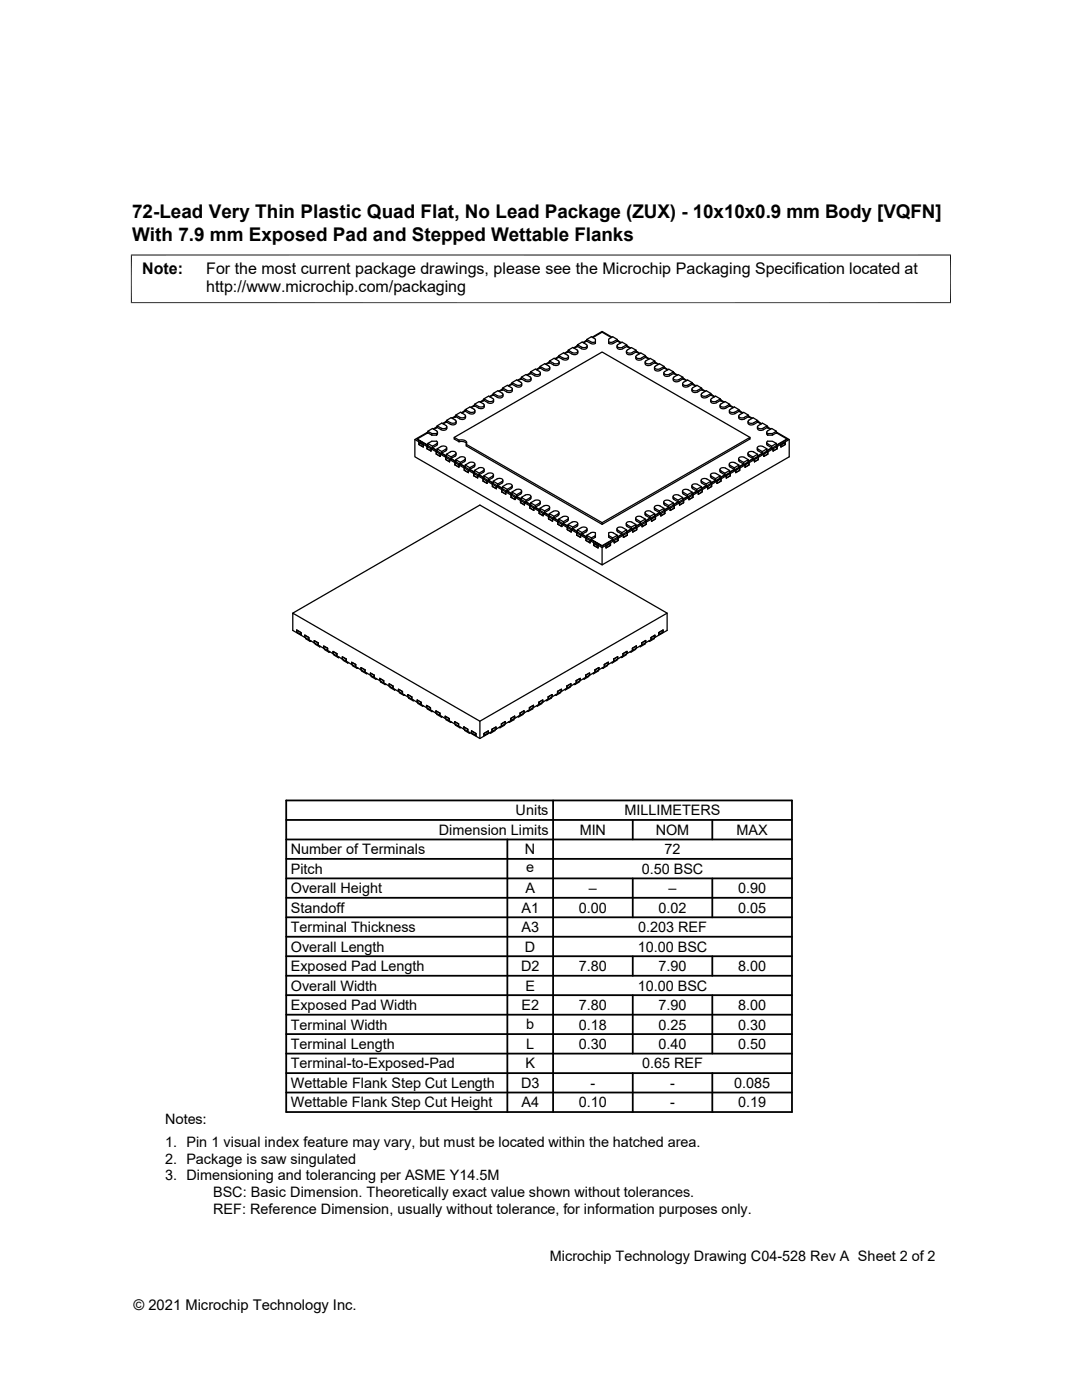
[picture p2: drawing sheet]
<svg xmlns="http://www.w3.org/2000/svg" width="216mm" height="279mm" viewBox="0 0 216 279" stroke-linecap="round" stroke-linejoin="round" font-family="sans-serif">
<g fill="none" stroke="#000" stroke-width=".25">
<path d="M96.5 80h.1M96.5 80l-.1-.2-.6 .4M96.6 79.9l-.7 .4M96.6 79.8l-.1 .2M96.6 79.6v.3M96.6 79.6l.9-.5 .8 .4 .2 .3a.74 .74 0 0 1-1.1 .3zM96.6 79.9l.8 .5M98.3 78.9h.1M98.3 78.9v-.1l-.7 .3M98.4 78.8l-.6 .4M98.4 78.8l.8 .5M98.4 78.7l-.1 .2"/>
<path d="M98.5 79.8v.3a.73 .73 0 0 1-1.1 .3M100.2 78.4l.2 .3a.74 .74 0 0 1-1.2 .3l-.8-.5M100.2 78.4l-.8-.4-1 .5v.3M100.2 77.8h.1M100.2 77.8l-.1-.1-.6 .4M100.3 77.8l-.6 .3M100.3 77.6l-.2 .1 .1 .1M100.3 77.4v.4M100.4 78.7a.7 .7 0 0 1-.4 .7 .7 .7 0 0 1-.8-.1M102 77.3l.2 .3a.74 .74 0 0 1-1.1 .3l-.8-.5 .9-.5 .8 .5M102.1 76.7h.1M102.1 76.7l-.1-.1-.6 .4"/>
<path d="M102.2 76.7l-.7 .3M102.2 76.7l.8 .4M102.2 76.5l-.1 .2M102.2 76.3l.8 .5a.67 .67 0 0 0 1.1-.4l-1-.6-.9 .5v.4M102.2 77.6v.4a.73 .73 0 0 1-1.1 .2l-.8-.4M103.9 75.6h.1M103.9 75.6v-.1l-.6 .4M104 75.6l-.6 .4M104 75.6v-.3l1-.6 .8 .5 .2 .3a.74 .74 0 0 1-1.2 .3M104 75.5l-.1 .1M104 75.3l.8 .4M104.1 76.5v.4a.73 .73 0 0 1-1.1 .3"/>
<path d="M105.8 74.6h.1M105.8 74.6l-.1-.1-.6 .3M105.9 74.5l-.7 .4M105.9 74.2l.9-.5 .8 .4a.35 .35 0 0 1 .2 .5 .35 .35 0 0 1-.5 .2 1.64 1.64 0 0 1-1.4-.6zM105.9 74.4l-.1 .2M105.9 74.2v.3M106 75.5a.68 .68 0 0 1-.4 .7 .68 .68 0 0 1-.8-.1l-.8-.5M107.7 73.5h.1M107.7 73.5l-.1-.1-.6 .3M107.8 73.4l-.7 .4M107.8 73.1a1.68 1.68 0 0 0 1.4 .6 .35 .35 0 0 0 .4-.2 .35 .35 0 0 0-.1-.5l-.8-.4-.9 .5v.3M107.8 73.3l-.1 .2"/>
<path d="M107.8 74.4a.68 .68 0 0 1-.3 .7 .68 .68 0 0 1-.8-.1l-.8-.5M109.5 72.4h.1M109.5 72.4v-.1l-.6 .4M109.6 72.4l-.6 .3M109.6 72.2l-.1 .1v.1M109.6 72.1v.3M109.7 73.3a.7 .7 0 0 1-.4 .7 .7 .7 0 0 1-.7-.1l-.8-.5M110.4 72.5l-.8-.4 1-.6 .8 .5 .2 .2a.74 .74 0 0 1-1.2 .3M111.4 71.3h.1M111.4 71.3v-.1l-.7 .4M111.5 71.3l-.7 .4M111.5 71.1l-.1 .2"/>
<path d="M111.5 71l.8 .4a.67 .67 0 0 0 1.1-.3l-1-.7-.9 .6v.3M111.6 72.2a.68 .68 0 0 1-.4 .7 .68 .68 0 0 1-.8-.1l-.8-.4M113.3 70.3h.1M113.3 70.3l-.1-.2-.6 .4M113.4 70.2l-.7 .4M113.4 70.1l-.1 .2M113.4 69.9v.3M113.4 69.9l.9-.6 .8 .5 .2 .3a.74 .74 0 0 1-1.1 .3zM113.4 71.2a.68 .68 0 0 1-.3 .6 .68 .68 0 0 1-.8 0l-.8-.5M115.1 69.2h.1M115.1 69.2v-.1l-.7 .3M115.2 69.1l-.6 .4"/>
<path d="M115.2 69l-.1 .2M115.2 68.8v.3M115.2 68.8l1-.5 .8 .4 .2 .3a.74 .74 0 0 1-1.2 .3zM115.3 70.1a.68 .68 0 0 1-.4 .7 .68 .68 0 0 1-.7-.1l-.8-.5M117 68.1h.1M117 68.1l-.1-.1-.6 .3M117.1 68.1l-.6 .3M117.1 68.1a1.77 1.77 0 0 0 1.4 .5l.3-.1v-.8l-.8-.5-.9 .6 .8 .4M117.1 67.9l-.1 .2M117.1 67.8v.3M117.2 69a.68 .68 0 0 1-.4 .7 .68 .68 0 0 1-.8-.1l-.8-.5M117.9 68.2l.3 .1 .6-.1"/>
<path d="M118.2 67.3l1.9-1.2 2 1.2M121.5 68.2l.3 .1 .6-.1M121.5 67.7l.8-.5 .9 .6v.3a1.77 1.77 0 0 1-1.4 .5l-.3-.1zM122 67.4l-1.9-1.1-1.8 1.1M123.1 69a.68 .68 0 0 0 .4 .7 .68 .68 0 0 0 .7-.1l.9-.4M123.2 68.1l.6 .4M123.2 67.9l.1 .2v-.1l.7 .4M123.2 67.8l-.8 .4M125 70.1a.7 .7 0 0 0 .4 .7 .7 .7 0 0 0 .7-.1l.8-.5M125.1 69.2l.6 .3M125.1 69l.1 .1v.1M125.1 68.8a1.64 1.64 0 0 1-1.5 .6 .35 .35 0 0 1-.4-.2 .35 .35 0 0 1 .1-.5l.8-.4 1 .5v.4"/>
<path d="M125.2 69.2v-.1l.6 .3M125.2 69.2h.1M126.9 71.2a.68 .68 0 0 0 .3 .7 .68 .68 0 0 0 .8-.1l.8-.5M126.9 70.1l.2 .1-.1 .1 .1-.1 .6 .3M126.9 70.2v-.3l-.9-.5-.8 .4a.35 .35 0 0 0-.1 .5 .35 .35 0 0 0 .4 .2l.6-.1M126.9 69.9l-.8 .5M126.9 70.2l.7 .4M128.7 72.2v.4a.73 .73 0 0 0 1.2 .3l.8-.5M128.8 71.1l.1 .3M128.8 71a1.64 1.64 0 0 1-1.4 .5 .35 .35 0 0 1-.5-.1 .35 .35 0 0 1 .2-.5l.8-.5 .9 .6v.3M128.8 71.3l.7 .4M128.9 71.4v-.2l.7 .4"/>
<path d="M128.9 71.4h.1M130.6 73.3v.4a.73 .73 0 0 0 1.1 .2l.8-.5M130.7 72.2l.1 .2M130.7 72.1a1.68 1.68 0 0 1-1.5 .5 .34 .34 0 0 1-.4-.2 .34 .34 0 0 1 .1-.4l.8-.5 1 .6v.3M130.7 72.4l.6 .3M130.7 72.4l.1-.1 .6 .4M130.7 72.4h.1M130.8 73.1l.8-.5 .9 .5v.3M130.8 73a.35 .35 0 0 0-.2 .5 .35 .35 0 0 0 .5 .2 1.68 1.68 0 0 0 1.4-.6M132.5 74.4v.3a.73 .73 0 0 0 1.1 .3M132.5 73.3l.1 .2M132.5 73.4l.7 .4"/>
<path d="M132.5 74.2l1-.5 .9 .5a1.68 1.68 0 0 1-1.5 .6l-.4-.3zM132.6 73.5h.1M132.6 73.5l.1-.1 .6 .4M134.3 75.5a.7 .7 0 0 0 .4 .7 .7 .7 0 0 0 .8-.1l.8-.5M134.4 74.4l.2 .1M134.4 74.2v.3M134.4 74.5l-.8 .5M134.4 74.5l.6 .4M134.4 75.3l.9-.5 1 .5a1.68 1.68 0 0 1-1.5 .5l-.4-.2zM134.6 74.5l.6 .3M134.6 74.5l-.1 .1M136.2 76.6a.68 .68 0 0 0 .4 .6 .68 .68 0 0 0 .7 0l.8-.5"/>
<path d="M136.3 75.5h.1M136.3 75.3v.3M136.3 75.6l.6 .4M136.3 76.4l.9-.6 .9 .6a1.68 1.68 0 0 1-1.4 .5l-.5-.2zM136.4 75.5l.7 .4M136.4 75.5v.2zM138.1 77.6a.68 .68 0 0 0 .3 .7 .68 .68 0 0 0 .8-.1l.8-.4M138.1 76.5l.2 .1M138.1 76.4v.3M138.1 76.7l.7 .4M138.3 76.6l.6 .4M138.3 76.6l-.1 .2z"/>
<path d="M139.9 78.7a.68 .68 0 0 0 .4 .7 .68 .68 0 0 0 .8-.1l.8-.5M140 77.8l.7 .3M140 77.6l.1 .1v.1v-.1l.7 .4M140 77.4a1.68 1.68 0 0 1-1.4 .6 .35 .35 0 0 1-.5-.2 .35 .35 0 0 1 .2-.4l.8-.5 .9 .5v.4M141.8 79.8v.3M141.9 78.7l.1 .1v.1M141.9 78.5a1.68 1.68 0 0 1-1.5 .6 .35 .35 0 0 1-.4-.2 .35 .35 0 0 1 .1-.5l.8-.4 1 .5v.3M141.9 78.8l.6 .4M142 78.9h.1M142 78.9v-.1l.6 .3M142 79.5l.8-.4 .9 .5a1.68 1.68 0 0 1-1.4 .6 .35 .35 0 0 1-.4-.2 .35 .35 0 0 1 .1-.5M143.7 79.9a1.86 1.86 0 0 1-1.3 .6l-.4-.1-.2-.3"/>
<path d="M143.7 79.8l.2 .1M143.7 79.6v.3M143.7 79.9l.7 .4M143.9 79.9l.6 .3M143.9 79.9l-.1 .1M82.8 87.7v3.5l37.3 21.5v-3.4M83.6 88.3l.9 .5v.4l-.9-.5zM85.3 86.4h.1M85.3 89l-.1 .6 .8 .4M85.3 86.4l-.1-.1-2.4 1.4 3.2 1.9v.4M85.3 89l.1-.2-2.2-1.2 3.1 1.9M85.4 86.4l-2.2 1.2"/>
<path d="M85.4 86.1l.8 .4v.3M85.4 86.4v-.3l.9-.6 .8 .5a.29 .29 0 0 1 .2 .3 .29 .29 0 0 1-.2 .2M85.4 86.2l-.1 .2M85.4 88.5l-.1 .5M85.4 86.4l.8 .4M86.2 86.5h.9v.3M86.2 86.8h.9M86.2 89.5l-.2 .1 1.1 .6 .1-.2v-.4M86.2 89.5l-.2 .1v.4M86.3 89.4l-.1 .1M86.3 89l-.9-.5 .8-.4 .9-.1a.29 .29 0 0 1 .2 .3 .29 .29 0 0 1-.2 .3l-.8 .4v.5M86.3 89.5h-.1"/>
<path d="M86.3 89.4l.9 .5-.1 .7M86.3 89.5l1.8 1.1M87.1 90.6v-.4l1.8 1 .2-.1v-.4M87.1 88.9l-.8 .5M87.1 85.3v.1M87.1 85.3v-.1l-.7 .4M87.2 85.3l-.6 .4M87.2 85l.8 .4a.67 .67 0 0 0 1.1-.3l-.9-.7-1 .6v.3M87.2 85.2l-.1 .1M87.3 88.3v.4l-.2 .2M87.3 86.3v.4l-.2 .1M88 90.6h-.2v.5l-.7-.5"/>
<path d="M88.1 90.4l-.1 .2M88.1 90.6l1.9 1M88.1 90.1l-.9-.5a1.68 1.68 0 0 1 1.4-.6 .34 .34 0 0 1 .5 .2 .34 .34 0 0 1-.2 .4l-.8 .5v.5M88.1 90.4l1 .6-.2 .7M88.1 90.6h-.1M88.9 91.7v-.5l1.9 1.1v.5M89 84.3h.1M89 84.3l-.1-.1-.6 .3M89.1 84.2l-.7 .4M89.1 83.9l.9-.5 .8 .4 .2 .3a.74 .74 0 0 1-1.1 .3zM89.1 84.1l-.1 .2M89.1 83.9v.3"/>
<path d="M89.1 89.4v.5l-1 .5M89.2 85.2a.68 .68 0 0 1-.4 .7 .68 .68 0 0 1-.8-.1l-.8-.5M89.9 91.7h-.2v.5l-.8-.5M90 91.5l-.1 .2M90 91.2l-.9-.5a1.64 1.64 0 0 1 1.4-.6 .35 .35 0 0 1 .4 .2 .35 .35 0 0 1-.1 .4l-.8 .5v.4M90 91.6l.9 .6h-.1M90 91.5l.9 .6-.1 .1M90 91.6l-.1 .1M90.6 87.3l1 .5M90.8 92.8l.8 .4v-.4l1 .6 .2-.2v-.4M90.8 92.2v.1l.8 .5 .3-.1 1.8 1.1M90.8 92.2v.6"/>
<path d="M90.8 83.2h.1M90.8 83.2v-.1l-.6 .3M90.9 91.7l1 .6v.4l-1-.5zM91 83.1l-.7 .4M91 82.8l.8 .5a.67 .67 0 0 0 1.1-.4l-1-.6-.9 .5v.3M91 83l-.2 .2M91 90.4v.5l-1 .6M91 84.1a.68 .68 0 0 1-.3 .7 .68 .68 0 0 1-.8-.1l-.8-.5M91.6 87.8v.4M91.6 88.2l.2-.1a1.28 1.28 0 0 1 1.3 .4M91.6 87.8a1.11 1.11 0 0 1 1.5 .6l-.1 .2M91.7 91.2a.68 .68 0 0 1 1.1 .4l-.9 .7"/>
<path d="M91.7 91.3l-.8 .4M91.9 92.6l-.3 .2v.4l-.8-.4M91.9 92.6l.9 .5-.2 .3v.5M92.6 93.9v-.5l1.9 1.1 .1-.1M92.7 82.1h.1M92.7 82.1v-.1l-.6 .4M92.8 82.1l-.6 .3M92.8 81.9l-.1 .1v.1M92.8 81.7v.4M92.8 81.7l1-.5 .8 .5 .2 .2a.74 .74 0 0 1-1.2 .3zM92.9 91.5l-.1 .5-.9 .6M92.9 83a.7 .7 0 0 1-.4 .7 .7 .7 0 0 1-.7-.1l-.8-.5"/>
<path d="M93.6 92.4l-.8 .4 .9 .5M93.6 92.3a.68 .68 0 0 1 1.1 .4l-1 .6v.5M93.6 93.8l-.1 .1v.4l-.9-.4M93.7 93.8h-.1M93.7 93.7l-.1 .1M93.7 93.7l1 .5-.1 .2M93.7 93.8l1.9 1M94.5 94.9v-.4l1.9 1.1 .1-.2v-.4M94.6 93.2l-.9 .5M94.6 94.4l-.1 .5M94.6 81h.1M94.6 81v-.1l-.7 .4"/>
<path d="M94.7 93.9l-.1 .5M94.7 81l-.7 .4M94.7 80.8l-.1 .2M94.7 80.7l.8 .4a.67 .67 0 0 0 1.1-.3l-1-.7-.9 .6v.3M94.7 92.6v.4l-.1 .2M94.8 81.9a.68 .68 0 0 1-.4 .7 .68 .68 0 0 1-.8-.1l-.8-.4M95.5 93.4a.68 .68 0 0 1 1.1 .4l-1 .6v.4M95.5 93.4l-.8 .5 .9 .5M95.5 94.9h-.2v.5l-.8-.5M95.6 94.7l-.1 .2M95.6 94.7l.9 .6-.1 .7M95.6 94.8l-.1 .1"/>
<path d="M95.6 94.8l1.9 1.1M96.4 96v-.4l1.9 1v.5M96.6 93.7v.5l-1 .5M96.6 80.9a.68 .68 0 0 1-.3 .6 .68 .68 0 0 1-.8-.1l-.8-.4M97.4 96h-.2v.5l-.8-.5M97.5 95.9l.9 .6-.1 .1 .7 .5 .3-.1 1 .6-.2 .1 .8 .5 .3-.1 3.7 2.1M97.5 95.8l.9 .6-.1 .7M97.5 95.5l-1-.5a1.68 1.68 0 0 1 1.5-.6 .35 .35 0 0 1 .4 .2 .35 .35 0 0 1-.1 .4l-.8 .5v.4M97.5 95.9l-.1 .1M97.5 95.8l-.1 .2M98.3 97.1l.7 .4v-.4l1.1 .6v.5M98.4 96l.9 .6v.4l-.9-.5z"/>
<path d="M98.4 96a1.68 1.68 0 0 1 1.4-.5 .35 .35 0 0 1 .5 .2 .35 .35 0 0 1-.2 .4l-.8 .5M98.5 94.8l-.1 .4-.9 .6M99.3 96.9l1 .6-.2 .7M99.3 96.9l-.3 .2v.4l-.7-.4M100.1 98.2l.8 .4v-.4l1.1 .6 .2-.2v-.4M100.3 97.1l.9 .6v.4l-.9-.5zM100.3 97.1a1.68 1.68 0 0 1 1.4-.5 .35 .35 0 0 1 .4 .1 .35 .35 0 0 1-.1 .5l-.8 .5M100.3 95.8v.5l-1 .6M101.2 98l1 .5-.2 .8M101.2 98l-.3 .2v.4l-.8-.4M102 99.3v-.5l1.9 1.1 .1-.6M102.2 96.9v.5l-1 .6"/>
<path d="M103 99.2l-.2 .1v.4l-.8-.4M103.1 98.7l-.9-.5a1.68 1.68 0 0 1 1.4-.6 .35 .35 0 0 1 .4 .2 .35 .35 0 0 1-.1 .5l-.8 .4-.1 .5M103.1 99.1l.9 .5-.1 .7M103.1 99.1l-.1 .1M104.1 98l-.1 .5-.9 .6M104.9 99.8l-.9-.5a1.68 1.68 0 0 1 1.5-.6 .35 .35 0 0 1 .4 .2 .35 .35 0 0 1-.2 .5l-.8 .4v.4M105.9 99.1v.4l-1 .6M134.3 99.1l.1 .5 1.2 .8v.4M135.3 99.8v.5l.3 .1-1.9 1v.5M136.2 98l.1 .6 1.2 .7v.4M136.2 99.3l-.9 .5-.8-.4a.35 .35 0 0 1-.2-.5 .35 .35 0 0 1 .5-.2 1.68 1.68 0 0 1 1.4 .6v.4M136.2 99.7l-1.8 1.1"/>
<path d="M136.2 99.7l.2 .1M136.4 99.8v.5l-.8 .5M136.4 98.3a.35 .35 0 0 1-.2-.5 .35 .35 0 0 1 .5-.1 1.68 1.68 0 0 1 1.4 .5v.4M137.2 99.1l-1 .5 .2 .2M137.2 98.7v.5l.3 .1-1.9 1.1v.4M138 96.9l.2 .6 1.1 .7v.4M138.1 98.2l-.9 .5-.8-.4M138.1 98.6l-1.9 1.1M138.1 98.6l.1 .1M138.2 98.7l.1 .6-.8 .4M138.2 97.2l.8 .5M139 98l-.9 .5 .1 .2"/>
<path d="M139 98.1l1-.5h.1v.1l-.8 .5zM139 97.7v.4l-.9 .5M139.3 98.6v-.4l-1.8 1.1v.4M139.9 95.9l.1 .5 1.2 .7v.5M140 97.1a1.68 1.68 0 0 0-1.5-.5 .35 .35 0 0 0-.4 .2 .35 .35 0 0 0 .1 .4M140.9 96.9l-.9 .6 .1 .7-.8 .4M140.9 96.6v.4l.3 .1-1.1 .6v.5l-.8 .4M141.8 94.8l.1 .5 1.2 .7v.5M141.8 96.5l-1.8 1.1v-.5l-1 .6M141.8 96.1l-.9 .5-.8-.5a.35 .35 0 0 1-.1-.4 .35 .35 0 0 1 .4-.2 1.68 1.68 0 0 1 1.4 .6v.4M141.8 96.5h.1M141.9 96.5l.1 .6-.8 .5"/>
<path d="M142.8 95.8l-1 .6 .1 .1M142.8 95.9l.9-.5 .2 .2-.8 .4zM142.8 95.5v.4l-1 .6M143.1 96.5v-.5l-1.9 1.1v.5M143.6 93.7v.3M143.7 94l.1 .3 1.1 .7v.4M143.7 80.9a.68 .68 0 0 0 .3 .7 .68 .68 0 0 0 .8-.1l.8-.5M143.7 95a1.68 1.68 0 0 0-1.4-.6 .35 .35 0 0 0-.5 .2 .35 .35 0 0 0 .2 .5l.8 .4M143.8 80.7l.9-.6 .9 .6a1.68 1.68 0 0 1-1.4 .5l-.5-.2zM144.6 94.8l-.9 .5 .2 .3v.4l-.8 .5M144.6 94.9l1-.6 .1 .1v.1l-.8 .5zM144.6 94.4v.5l-.9 .5v-.4l-.9 .5"/>
<path d="M144.9 95.4v-.4l-1 .6v.4l-.8 .5M145.5 92.6l.1 .6 1.2 .7v.4M145.5 82a.68 .68 0 0 0 .4 .6 .68 .68 0 0 0 .8-.1l.8-.4M145.6 93.9a1.68 1.68 0 0 0-1.5-.6 .35 .35 0 0 0-.4 .2 .35 .35 0 0 0 .1 .5l.8 .4M145.6 80.9h.2M145.6 80.7v.3M145.6 81l.7 .4M145.6 81.8l.9-.6 1 .6a1.68 1.68 0 0 1-1.5 .5l-.4-.2zM145.7 81v.1M145.8 80.9l.6 .4M145.8 80.9l-.1 .2M145.8 80.9l-.1 .1"/>
<path d="M146.5 93.7l-.9 .5 .1 .8-.8 .4M146.5 93.8l1.1-.5v.1l-.8 .5zM146.5 93.4v.4l-.9 .5v-.4l-1 .5M146.8 94.3v-.4l-1.1 .6v.5l-.8 .4M147.4 91.5l.1 .6 1.2 .7v.4M147.4 83a.68 .68 0 0 0 .4 .7 .68 .68 0 0 0 .7-.1l.8-.4M147.4 92.8a1.68 1.68 0 0 0-1.4-.5 .35 .35 0 0 0-.4 .1 .35 .35 0 0 0 .1 .5l.8 .5M147.5 81.9l.1 .1M147.5 81.8v.3M147.5 82.1l.6 .4M147.6 82.1h.1M147.6 82l.7 .4"/>
<path d="M147.6 82v.1M148.4 92.6l-1 .5 .2 .8-.8 .4M148.4 92.7l.9-.5 .2 .2-.8 .4zM148.4 92.3v.4l-1 .6v-.5l-.9 .6M148.7 93.2v-.4l-1.1 .6v.5l-.8 .4M149.2 90.5l.2 .5 1.1 .7v.5M149.3 84.1a.68 .68 0 0 0 .3 .7 .68 .68 0 0 0 .8-.1l.8-.5M149.3 91.7a1.68 1.68 0 0 0-1.4-.5 .35 .35 0 0 0-.5 .2 .35 .35 0 0 0 .2 .4l.8 .5M149.3 83.2l.7 .3M149.3 83l.1 .2M149.3 82.8a1.68 1.68 0 0 1-1.4 .6 .35 .35 0 0 1-.4-.2 .35 .35 0 0 1 .1-.4l.8-.5 .9 .5v.4M149.4 83.2l.1-.1 .6 .4"/>
<path d="M149.4 83.2h.1M149.6 87.3l-29.5-17-29.5 17v.3l1 .6M150.2 91.5l-.9 .6 .2 .7-.8 .4M150.2 91.6l1-.5 .1 .2-.8 .4zM150.2 91.2v.4l-.9 .6v-.5l-.9 .6M150.4 84.4l.8-.5-.9-.5-.8 .4a.35 .35 0 0 0-.2 .5 .35 .35 0 0 0 .5 .2l.6-.1M150.5 92.2v-.5l-1 .7v.4l-.8 .4M151.1 89.4l.1 .5 1.2 .7v.5M151.1 85.2a.7 .7 0 0 0 .4 .7 .7 .7 0 0 0 .8-.1l.8-.5M151.2 90.7a1.68 1.68 0 0 0-1.5-.6 .35 .35 0 0 0-.4 .2 .35 .35 0 0 0 .1 .4l.8 .5M151.2 84.1l.2 .1M151.2 83.9v.3"/>
<path d="M151.2 84.2l.6 .4M151.2 85l.9-.5 1 .5a1.64 1.64 0 0 1-1.5 .6l-.4-.3zM151.3 84.3h.1M151.4 84.2l.6 .3M151.4 84.2l-.1 .1M152.1 90.4l-.9 .6 .1 .7-.8 .5M152.1 90.6l.9-.6 .2 .2-.8 .4zM152.1 90.1v.5l-.9 .5v-.4l-1 .5M152.4 91.1v-.5l-1.1 .7v.4l-.8 .5M153 88.3l.2 .6M153 86.3l.2 .5M153 89.6a1.68 1.68 0 0 0-1.4-.6 .35 .35 0 0 0-.4 .2 .35 .35 0 0 0 .1 .5l.8 .4"/>
<path d="M153.1 85.2l.7 .4M153.1 85v.3M153.1 85.3l.6 .4M153.2 86.5a.29 .29 0 0 1-.2-.2 .29 .29 0 0 1 .2-.3l.8-.5 .9 .6-.8 .4M153.2 86.8v-.3h.9v.3M153.2 88.9l1.1 .7v.4M153.2 85.3v.1zM154 89.4l-1 .5 .2 .3v.4l-.8 .5M154 89l.9-.5-.8-.4h-.9a.28 .28 0 0 0-.2 .2 .28 .28 0 0 0 .2 .3l.8 .4v.5l.3 .1v.4M154.9 86.4l-.8 .4h-.9M154.9 88.5l.1 .5M154.9 86.2l.2 .1"/>
<path d="M154.9 86.1v.3M154.9 86.4l2.1 1.3-4 2.3v-.4l-.9 .5M155 89l.1 .6M155.1 86.3l2.4 1.4-2.4 1.4-.1-.1M155.1 89.6l-.8 .4M155.1 89.6v-.5l-1.9 1.1v.4l-.8 .5M155.1 86.3l-.1 .1zM155.8 88.8l.9-.5v.4l-.9 .5zM157 87.6l-2.1 1.2 .1 .2M157.5 87.7v3.5l-37.4 21.5M103.9 100.3l.7 .5v-.5h.2M103.9 100.3v-.4l1.8 1 .2-.1v-.4"/>
<path d="M104.9 100.2l-.1 .1M104.9 100.1l1 .6-.2 .7M104.9 100.1l-.1 .2M104.9 100.2l1.9 1.1M105.7 101.4l.8 .5v-.5h.2M105.7 101.4v-.5l1.9 1.1v.5M106.8 100.9l-.9-.5a1.68 1.68 0 0 1 1.4-.6 .35 .35 0 0 1 .5 .2 .35 .35 0 0 1-.2 .4l-.8 .5v.4M106.8 101.2l.9 .5-.1 .8M106.8 101.3l-.1 .1M106.8 101.2l-.1 .2M106.8 101.3l.9 .6-.1 .1 .8 .5 .3-.1 .9 .5-.1 .2 .8 .5 .3-.1 .9 .5-.2 .2 .8 .4h.3l.9 .5-.1 .2 .8 .4 .3-.1 .9 .6-.1 .1 .7 .5 .3-.1 1 .6-.2 .1 .8 .5 .2-.1M107.6 102.5l.8 .4v-.4l1.1 .6v.4"/>
<path d="M107.7 101.4l1 .6v.4l-1-.5zM107.7 101.4a1.68 1.68 0 0 1 1.5-.5 .35 .35 0 0 1 .4 .2 .35 .35 0 0 1-.1 .4l-.8 .5M107.8 100.2v.4l-1 .6M108.7 102.3l.9 .5-.1 .7M108.7 102.3l-.3 .2v.4l-.8-.4M109.5 103.5l.8 .5v-.4l1 .6v.4M109.6 102.5l1 .5v.5l-1-.6zM109.6 102.5a1.68 1.68 0 0 1 1.4-.5 .35 .35 0 0 1 .5 .1 .35 .35 0 0 1-.2 .5M109.7 101.2l-.1 .5-.9 .6M110.6 103.4l.9 .5-.2 .3v.4M110.6 103.4l-.3 .2v.4l-.8-.5M111.3 104.6l.8 .5v-.5l1.1 .7v.4"/>
<path d="M111.4 102.6l-.8 .4M111.5 103.6l.9 .5v.5l-.9-.6zM111.5 103.6a1.68 1.68 0 0 1 1.4-.6 .35 .35 0 0 1 .5 .2 .35 .35 0 0 1-.2 .5l-.8 .4M111.5 102.3v.5l-.9 .6M112.4 104.5l.9 .5-.1 .7M112.4 104.5l-.3 .1v.5l-.8-.5M113.2 105.7l.8 .5v-.5l1.1 .6v.5M113.3 104.7l1 .5v.4l-1-.5zM113.3 104.7a1.68 1.68 0 0 1 1.5-.6 .35 .35 0 0 1 .4 .2 .35 .35 0 0 1-.1 .5l-.8 .4M113.4 103.4v.5l-1 .6M114.3 105.5l.9 .6-.1 .7M114.3 105.5v.1l-.3 .1v.5l-.8-.5"/>
<path d="M115.1 106.8l.7 .5v-.5l1.1 .6v.5l.8 .4M115.2 105.7l.9 .6v.4l-.9-.5zM115.2 105.7a1.68 1.68 0 0 1 1.4-.5 .35 .35 0 0 1 .5 .2 .35 .35 0 0 1-.2 .4M115.3 104.5l-.1 .4-.9 .6M116.1 106.6l1 .5-.2 .8 .8 .4M116.1 106.6v.1l-.3 .1v.5l-.7-.5M116.9 105.8l-.8 .5M117.1 106.8a1.72 1.72 0 0 1 1.4-.6l.3 .1v.6M117.1 105.6v.4l-1 .6M117.9 107.8l-.2 .1v.4M118 107.4l.8-.5v.3l-.8 .5M118 107.7l-.1 .1"/>
<path d="M118 107.7l2.1 1.3-2.1-1.2v-.4l-.9-.6v.5l.9 .5h-.1M118.4 108.4l.9 .5v.4l-.9-.5zM120.1 104.3l29.5-17v.3l-29.5 17-27.1-15.6v-.3l27.1 15.6v.3M120.9 108.9l.9-.5v.4l-.9 .5zM121.5 106.9l.8 .5v.4M122.3 107.8l.3 .1v.4M122.3 107.8l-2.2 1.2M122.3 107.7l-2.2 1.2M122.3 107.4l.9-.6a1.72 1.72 0 0 0-1.4-.6l-.3 .1v.9l1.1 .7v.4M123.1 105.6l.1 .5 1.2 .7v.5M123.2 106.8l.1 .5M123.3 107.3v.6"/>
<path d="M123.3 107.9v-.5l-3.2 1.9-2.4-1.4v.4M123.3 107.9l-.7 .4M124.1 106.6l-.9 .5 .1 .2M124.1 106.3v.4l.3 .1-1.1 .6v-.1M125 104.5v.4l.2 .2M125 106.2l.1 .1M125 105.7l-.9 .6-.8-.5a.35 .35 0 0 1-.1-.4 .35 .35 0 0 1 .4-.2 1.68 1.68 0 0 1 1.4 .5v.5M125 106.2l-2.7 1.6M125.1 106.3l.1 .5-.8 .5M125.2 105.1l1.1 .6v.5M126 105.5l-1 .6 .1 .2M126 105.6l.9-.5 .2 .2-.8 .4z"/>
<path d="M126 105.2v.4l-1 .6M126.3 106.2v-.5l-1.9 1.1v.5M126.8 103.4v.3M126.9 103.7l.1 .3 1.1 .7v.4M126.9 104.7a1.68 1.68 0 0 0-1.4-.6 .35 .35 0 0 0-.5 .2 .35 .35 0 0 0 .2 .5l.8 .4M127.8 104.5l-.9 .5 .2 .3v.4l-.8 .5M127.8 104.1v.5l.3 .1-1 .6v.4l-.8 .5M128 103.1l.8 .5v.4M128 103.1a.68 .68 0 0 0-1.1 .4l.9 .6 1-.5M128.7 102.3l.1 .6 1.2 .7v.4M128.8 104l.1 .1M128.8 104l-1.9 1.1v-.4l-.9 .5"/>
<path d="M128.9 104.1v.5l-.8 .5M129.7 103.4l-.9 .5 .1 .2M129.7 103.5l.9-.5 .2 .1-.8 .5zM129.7 103.1v.4l-.9 .5M130 104v-.4l-1.9 1.1v.4M130.6 101.2v.5l.2 .2M130.6 102.5a1.64 1.64 0 0 0-1.4-.5 .35 .35 0 0 0-.4 .1 .35 .35 0 0 0 .1 .5l.8 .5M130.8 101.8l1.1 .7v.5M131.6 102.3l-1 .5 .2 .8-.8 .4M131.6 102v.4l.3 .1-1.1 .6v.5l-.8 .4M132.4 100.2l.1 .5 1.2 .7v.5M132.5 101.5l-.9 .5-.8-.5a.35 .35 0 0 1-.2-.4 .35 .35 0 0 1 .5-.2 1.64 1.64 0 0 1 1.4 .6l.1 .4"/>
<path d="M132.6 101.9l.1 .6-.8 .5M132.6 100.5a.35 .35 0 0 1-.1-.5 .35 .35 0 0 1 .4-.2 1.68 1.68 0 0 1 1.5 .6v.4M133.4 101.2l-.9 .6 .1 .1M133.4 100.9v.4l.3 .1-1.8 1.1v.5M134.4 100.8l.1 .1M134.4 100.4l-1 .5-.8-.5M134.4 100.8l-3.8 2.2v-.5l-.9 .6M134.5 100.9v.5l-.8 .5M135.3 100.2l-.9 .5 .1 .2M58.4 122.4l37.4-21.6 37.3 21.6v3.4l-2.4 1.4v-.4l-.8 .4M59.2 125.7l.9 .6v.4l-.9-.5zM60.8 126.8v.4l-2.4-1.4v-3.4l37.4 21.5v3.5"/>
<path d="M60.8 126.8v.4l.8 .5M60.8 126.8l.8 .4v.5M61 127.3v.2l.9 .5v-.2M61.6 127.7l1.1 .6M62.1 127.9l-.2 .1M62.7 128.3v-.5l.8 .5M62.7 128.3l.8 .5v-.5M62.9 128.4v.1l.9 .6M63.5 128.3v.5l1.1 .6M63.8 128.9v.2M63.9 129l-.1 .1M64.6 129.4l.8 .4v-.4"/>
<path d="M64.6 129.4v-.5l.8 .5M64.7 129.5v.1l1 .6M65.4 129.4v.4l1 .7M65.7 130v.2M65.8 130.1l-.1 .1M66.4 130.5l.8 .4v-.4M66.4 130.5v-.5l.8 .5M66.6 130.5v.2l.9 .6M67.2 130.5v.4l1.1 .6M67.5 131.1v.2M67.7 131.1l-.2 .2M68.3 131.5l.8 .5v-.5"/>
<path d="M68.3 131.5v-.4l.8 .4M68.5 131.6v.2l.9 .5M69.1 131.5v.5l1.1 .6M69.4 132.1v.2M69.5 132.2l-.1 .1M70.2 132.6v-.4l.8 .4M70.2 132.6l.8 .5v-.5M70.3 132.7v.2l1 .5M71 132.6v.5l1 .6v-.5l.8 .5M71.3 133.2v.2M71.4 133.3l-.1 .1M72 133.2l.8 .5v.4l-.8-.4z"/>
<path d="M72.2 133.8v.1l.9 .6 .2-.1M72.8 133.7v.4l1.1 .6v-.4l.8 .5M73.1 134.3v.2M73.9 134.3l.8 .5v.4l-.8-.5zM74.1 134.9v.1l.9 .6 .1-.1M74.7 134.8v.4l1.1 .6v-.4l.8 .4M75 135.4v.2M75.8 135.4l.8 .4v.5l-.8-.5zM75.9 135.9v.2l1 .5 .1-.1M76.6 135.8v.5l1 .6M76.9 136.5v.1M77.6 136.9l.8 .5v-.5"/>
<path d="M77.6 136.9v-.4l.8 .4M77.8 137v.2l.9 .5M78.4 136.9v.5l1.1 .6M78.7 137.5v.2M78.9 137.6l-.2 .1M79.5 138v-.5l.8 .5M79.5 138l.8 .5v-.5M79.7 138.1v.2l.9 .5M80.3 138v.5l1.1 .6v-.5l.8 .5M80.6 138.6v.2M80.8 138.7l-.2 .1M81.4 138.6l.8 .5v.4l-.8-.4z"/>
<path d="M81.5 139.1v.2l1 .6 .1-.1M82.2 139.1v.4l1 .6v-.4l.8 .5M82.5 139.7v.2M83.2 139.7l.8 .5v.4l-.8-.5zM109.1 139.7v.1M109.4 139.1l.8-.5v.5l-.8 .4zM109.4 139.1v.4l-1.1 .6M110 139.1v.2l-.9 .5h-.2M110.8 138.7l.2 .1M111.3 138v.4l.7-.4M111.3 138l.7-.5v.5M111.3 138v.4l-1.1 .7v-.5l-.8 .5"/>
<path d="M111.9 138.1v.1l-.9 .6v-.2M112.8 137.5v.2M113.1 136.9l.8-.4v.4l-.8 .5zM113.1 136.9v.5l-1.1 .6M113.7 137v.2l-.9 .5-.1-.1M114.5 136.5l.2 .1M115 135.8v.5l.8-.5M115 135.8l.8-.4v.4M115 135.8v.5l-1.1 .6v-.4l-.8 .4M115.6 135.9v.2l-.9 .5v-.2M116.4 135.5l.2 .1M116.9 134.7v.5l-1.1 .6"/>
<path d="M116.9 134.7v.5l.7-.5M116.9 134.7l.7-.4v.4M117.5 134.8v.2l-.9 .6v-.2M118.4 134.3v.2M118.7 133.7l.8-.5v.5l-.8 .4zM118.7 133.7v.4l-1.1 .6M119.4 133.8v.1l-1 .6-.1-.1M120.1 133.3l.2 .1M120.6 132.6v.5l-1.1 .6v-.5l-.8 .5M121.2 132.7v.1l-.9 .6v-.2M121.4 132.6l-.8 .5v-.5M121.4 132.6v-.5l-.8 .5"/>
<path d="M122.2 132.1v.2M122.4 131.5l.9-.4v.4l-.9 .5zM122.4 131.5v.5l-1 .6M123.1 131.6v.2l-.9 .5-.2-.1M123.9 131.1l.1 .1M124.3 130.5v.4l-1 .6v-.4l-.9 .4M125 130.5v.2l-1 .5v-.1M125.1 130.4l-.8 .5v-.4M125.1 130.4v-.4l-.8 .5M125.9 130v.2M126.2 129.4l.8-.5v.4l-.8 .5zM126.2 129.4v.4l-1.1 .6"/>
<path d="M126.8 129.4v.2l-.9 .6-.1-.1M127.8 128.9v.2M128.1 128.3l.7-.5v.5l-.7 .4zM128.1 128.3v.4l-1.1 .6v-.4l-.8 .5M128.7 128.4v.1l-.9 .6-.2-.1M129.6 127.8v.2l-.1-.1M129.9 127.2l.8-.4v.4l-.8 .5zM129.9 127.2v.5l-1.1 .6v-.5l-.7 .5M130.5 127.3v.2l-.9 .5M131.4 126.3l.9-.6v.5l-.9 .5zM133.1 122.4l-37.3 21.5M83.4 140.2v.2l.9 .5h.2"/>
<path d="M84 140.2v.4l1.1 .6v-.4l.8 .4M84.3 140.8v.1M85.1 140.8l.8 .4v.5l-.8-.5zM85.3 141.3v.2l.9 .5 .1-.1M85.9 141.2v.5l1.1 .6M86.2 141.9v.1M87 142.3v-.4l.8 .4M87 142.3l.8 .5v-.5M87.1 142.4v.2l1 .5M87.8 142.3v.5l1 .6v-.5l.8 .5M88.1 142.9v.2M88.2 143l-.1 .1"/>
<path d="M88.8 142.9l.8 .5v.4l-.8-.4zM89 143.5v.1l.9 .6 .2-.1M89.6 143.4v.4l1.1 .7v-.5l.8 .5M89.9 144v.2M90.7 144l.8 .5v.4l-.8-.4zM90.9 144.5v.2l.9 .6 .1-.1M91.5 144.5v.4l1.1 .6v-.4M91.8 145.1v.2M92.6 145.1l.7 .4v.5l2.5 1.4 2.4-1.4M92.6 145.1l.7 .4v.5l-.7-.5zM92.7 145.6v.2l.9 .5 .2-.1M93.6 146.2v.1"/>
<path d="M94.1 145.9l.9 .5v.4l-.9-.5zM96.6 146.4l.9-.5v.4l-.9 .5zM97.7 146.2l.2 .1M98.8 145.6v.2l-.9 .5v-.1M99 145.5v-.4l-.8 .4v.5M99 145.5l-.8 .5M99.6 145.2h.2M100.1 144.5v.4l-1.1 .6M100.7 144.5v.2l-.9 .5v-.1M100.8 144.4l-.7 .5v-.4M100.8 144.4v-.4l-.7 .5M101.6 144v.2"/>
<path d="M101.9 143.4v.4l-1.1 .6M101.9 143.4l.8-.5v.5l-.8 .4zM102.6 143.4v.2l-1 .6-.1-.1M103.3 143l.2 .1M103.8 142.3v.4l-1.1 .7v-.5l-.8 .5M104.4 142.4v.2l-.9 .5v-.2M104.6 142.3l-.8 .4v-.4M104.6 142.3v-.5l-.8 .5M105.3 141.8v.2M105.6 141.2v.5l-1 .6M105.6 141.2l.8-.4v.4l-.8 .5zM106.3 141.3v.2l-1 .5-.1-.1"/>
<path d="M107.1 140.8l.1 .1M107.5 140.1v.5l-1.1 .6v-.4l-.8 .4M108.2 140.2v.2l-1 .5v-.1M108.3 140.1l-.8 .5v-.5M108.3 140.1v-.4l-.8 .4"/>
</g>
<path d="M26.1 50.9h163.7M26.2 50.8v9.7M189.7 50.8v9.7M26.1 60.4h163.7" fill="none" stroke="#000" stroke-width=".2"/>
<g fill="none" stroke="#000" stroke-width=".36">
<path d="M57.1 159.7h100.9v62.2h-100.9zM110.4 159.7v62.2M57.1 179.2h100.9M57.1 175.3h100.9M57.1 171.4h100.9M57.1 167.5h100.9M57.1 163.6h100.9M101.2 167.5v54.4M126.3 163.6v3.9M126.3 175.3v7.8M142.1 163.6v3.9M142.1 175.3v7.8"/>
<path d="M57.1 190.8h100.9M57.1 186.9h100.9M57.1 183.1h100.9M57.1 198.6h100.9M57.1 194.7h100.9M126.3 190.8v3.9M126.3 198.6v11.7M142.1 190.8v3.9M142.1 198.6v11.7M57.1 206.4h100.9M57.1 214.2h100.9M57.1 202.5h100.9"/>
<path d="M57.1 210.3h100.9M57.1 218h100.9M126.3 214.2v7.7M142.1 214.2v7.7"/>
</g>
<g font-size="3.8">
<text x="26.4" y="43.5">72-Lead Very Thin Plastic Quad Flat, No Lead Package (ZUX) - 10x10x0.9 mm Body [VQFN]</text>
<text x="26.4" y="48.1">With 7.9 mm Exposed Pad and Stepped Wettable Flanks</text>
</g>
<g font-size="3.2">
<text x="28.4" y="54.7">Note:</text>
<text x="41.1" y="58.3">http://www.microchip.com/packaging</text>
<text x="41.1" y="54.7">For the most current package drawings, please see the Microchip Packaging Specification located at</text>
</g>
<g font-size="2.9">
<text x="87.6" y="166.6">Dimension Limits</text>
<text x="102.9" y="162.7">Units</text>
<text x="115.7" y="166.6">MIN</text>
<text x="124.6" y="162.7">MILLIMETERS</text>
<text x="130.8" y="166.6">NOM</text>
<text x="147" y="166.6">MAX</text>
<text x="58" y="170.5">Number of Terminals</text>
<text x="104.8" y="170.5">N</text>
<text x="132.6" y="170.5">72</text>
<text x="58" y="178.3">Overall Height</text>
<text x="58" y="174.4">Pitch</text>
<text x="104.8" y="178.3">A</text>
<text x="105" y="174.1">e</text>
<text x="117.5" y="178.3">–</text>
<text x="128" y="174.4">0.50 BSC</text>
<text x="133.4" y="178.3">–</text>
<text x="147.3" y="178.3">0.90</text>
<text x="58" y="182.2">Standoff</text>
<text x="104.1" y="182.2">A1</text>
<text x="115.5" y="182.2">0.00</text>
<text x="131.4" y="182.2">0.02</text>
<text x="147.3" y="182.2">0.05</text>
<text x="58" y="186">Terminal Thickness</text>
<text x="58" y="189.9">Overall Length</text>
<text x="104.1" y="186">A3</text>
<text x="104.8" y="189.9">D</text>
<text x="127.3" y="189.9">10.00 BSC</text>
<text x="127.3" y="186">0.203 REF</text>
<text x="58" y="197.7">Overall Width</text>
<text x="58" y="193.8">Exposed Pad Length</text>
<text x="104" y="193.8">D2</text>
<text x="104.8" y="197.7">E</text>
<text x="115.5" y="193.8">7.80</text>
<text x="127.3" y="197.7">10.00 BSC</text>
<text x="131.4" y="193.8">7.90</text>
<text x="147.3" y="193.8">8.00</text>
<text x="58" y="201.6">Exposed Pad Width</text>
<text x="104" y="201.6">E2</text>
<text x="115.5" y="201.6">7.80</text>
<text x="131.4" y="201.6">7.90</text>
<text x="147.3" y="201.6">8.00</text>
<text x="58" y="205.5">Terminal Width</text>
<text x="58" y="209.4">Terminal Length</text>
<text x="105" y="205.4">b</text>
<text x="105" y="209.4">L</text>
<text x="115.5" y="209.4">0.30</text>
<text x="115.5" y="205.5">0.18</text>
<text x="131.4" y="205.5">0.25</text>
<text x="131.4" y="209.4">0.40</text>
<text x="147.3" y="209.4">0.50</text>
<text x="147.3" y="205.5">0.30</text>
<text x="58" y="213.2">Terminal-to-Exposed-Pad</text>
<text x="104.8" y="213.2">K</text>
<text x="128.1" y="213.2">0.65 REF</text>
<text x="58" y="221">Wettable Flank Step Cut Height</text>
<text x="58" y="217.1">Wettable Flank Step Cut Length</text>
<text x="104" y="217.1">D3</text>
<text x="104.1" y="221">A4</text>
<text x="115.5" y="221">0.10</text>
<text x="117.8" y="217.1">-</text>
<text x="133.7" y="221">-</text>
<text x="133.7" y="217.1">-</text>
<text x="146.5" y="217.1">0.085</text>
<text x="147.3" y="221">0.19</text>
<text x="32.9" y="224.4">Notes:</text>
<text x="32.9" y="229">1. Pin 1 visual index feature may vary, but must be located within the hatched area.</text>
<text x="32.9" y="232.3">2. Package is saw singulated</text>
<text x="32.9" y="235.6">3. Dimensioning and tolerancing per ASME Y14.5M</text>
<text x="42.5" y="238.9">BSC: Basic Dimension. Theoretically exact value shown without tolerances.</text>
<text x="42.5" y="242.2">REF: Reference Dimension, usually without tolerance, for information purposes only.</text>
<text x="109.7" y="251.7">Microchip Technology Drawing C04-528 Rev A Sheet 2 of 2</text>
<text x="26.6" y="261.3">© 2021 Microchip Technology Inc.</text>
</g>
</svg>
